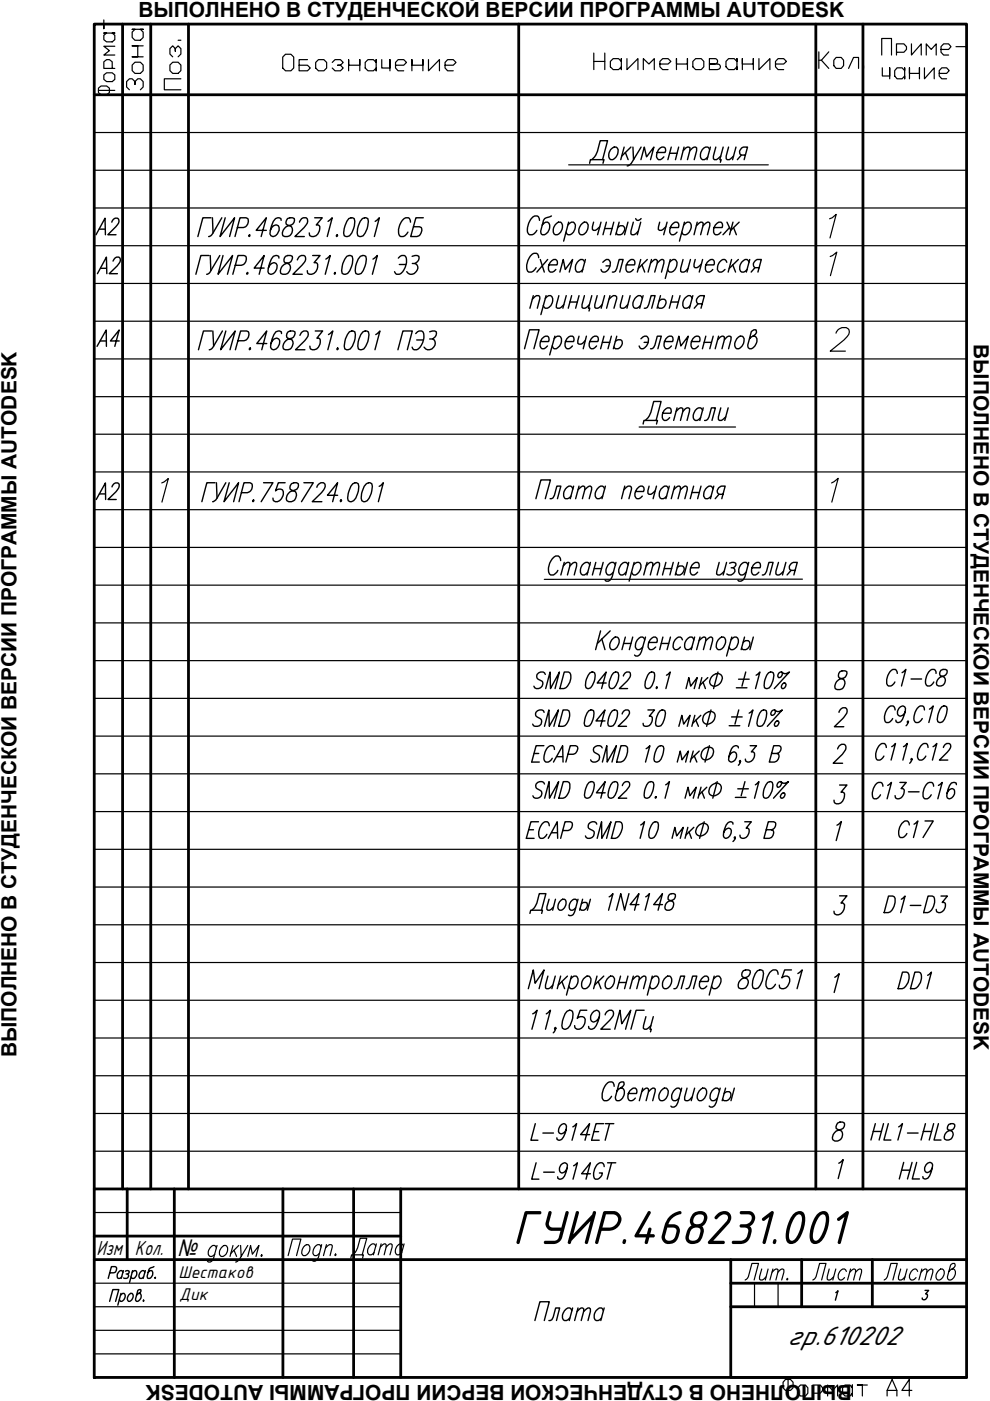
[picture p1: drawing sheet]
<svg xmlns="http://www.w3.org/2000/svg" width="210mm" height="297mm" viewBox="0 0 210 297" stroke-linecap="round" stroke-linejoin="round" font-family="sans-serif">
<!-- layer: 0 -->
<g fill="none" stroke="#000" stroke-width=".59">
<path d="M20 5.1h184.9v286.9h-184.9zM26 5.1v247M32 5.1v247M40 5.1v247M110 5.1v247M173 5.1v247M183 5.1v247M20 20.1h184.9M20 252.1h184.9M27 252.1v15M37 252.1v39.9M60 252.1v39.9"/>
<path d="M75 252.1v39.9M85 252.1v39.9M20 267.1h184.9M20 262.1h65M154.9 267.1v24.9h50M154.9 272.1h50M154.9 277.1h50M170 267.1v10M185 267.1v10"/>
</g>
<g fill="none" stroke="#000" stroke-width=".25">
<path d="M20 5.1v15M40 5.1h70M173 5.1h10M20 28.1h184.9M20 36.1h184.9M120.6 35h42.3M20 44.1h184.9M20 52.1h184.9M175.9 46.4l.5-.2 .9-.7-1.3 4.9M176 54.4l1.4-.9-1.3 4.9M20 60.1h184.9M20 68.1h184.9"/>
<path d="M20 76.1h184.9M177.2 70.6a1.67 1.67 0 0 1 2.8-.7 1.95 1.95 0 0 1-1.1 2.2l-2.9 2.4h3.2M20 84.1h184.9M20 92.1h184.9M135.5 90.5h20.5M20 100.1h184.9M20 108.1h184.9M20 116.1h184.9M34.3 102.4l1.4-.9-1.4 5M176.3 102.4l1.4-1-1.3 5.1M20 124.1h184.9M20 132.1h184.9"/>
<path d="M170.1 122.8h-54.7M20 140.1h184.9M20 148.1h184.9M20 156.1h184.9M20 164.1h184.9M20 172.1h184.9M20 180.1h184.9M20 188.1h184.9M20 196.1h184.9M20 204.1h184.9M20 212.1h184.9M20 220.1h184.9"/>
<path d="M20 228.1h184.9M20 236.1h184.9M20 257.1h65M20 244.1h184.9M20 262.1h65M20 267.1h65M20 277.1h65M20 272.1h65M160 272.1v5M165 272.1v5M20 282.1h65M20 287h65"/>
<path d="M20 292h184.9"/>
</g>
<g fill="none" stroke="#000" stroke-width=".3">
<path d="M125 34.6l.2-.7h2.9l-.3 .7M125.5 33.9a5.4 5.4 0 0 0 1.8-4.1h1.5l-1 4.1M129.5 31.7l.7-.5h.4a1.1 1.1 0 0 1 .3 1.5 1.48 1.48 0 0 1-1.4 1.2 1.39 1.39 0 0 1 0-2.2zM132.3 31.2l-.7 2.7M132.6 32.3l.6 1.6M133.8 31.2l-2 1.9M134.2 31.2l.1 2.7 1.6-2.7M134.3 33.9a1.64 1.64 0 0 1-1.3 1.3M135.9 33.9l.7-2.7 .5 2.1 1.5-2.1-.7 2.7M139.3 32.3h1.7a.71 .71 0 0 0 .1-.8 .71 .71 0 0 0-.8-.3 1.85 1.85 0 0 0-.9 2.4l.2 .3h.4l.8-.6M142 32.5h1.6M142.3 31.2l-.7 2.7"/>
<path d="M143.9 31.2l-.7 2.7M144.9 31.9l.9-.7 .5 .2-.5 2.5M145 31.2l-.6 2.7M146.3 31.9l.9-.7 .5 .2v.5l-.5 2M150.5 31.7l-.4-.5a1.6 1.6 0 0 0-1.4 1 1.6 1.6 0 0 0 .2 1.7h.5l.7-.6M150.6 31.2l-.7 2.7M151.8 31.2l-.5 1.9v.5l.2 .3h.4l.9-.8M153.3 31.2l-.7 2.7h.3l-.2 .5M154.5 31.2l-.5 1.9v.5l.2 .3h.4l.9-.8M156 31.2l-.7 2.7M157.2 32.9l-.9 1M158 32.9h-.8a.95 .95 0 0 1-.4-1 .95 .95 0 0 1 .8-.7h.9l-.7 2.7"/>
<path d="M44.7 46.2h-1.7l-1 4M45 46.2l.2 3.2M47 46.2l-1.8 3.2a1.14 1.14 0 0 1-1 .8M47.8 46.2l-1.1 4 3-4-1 4M50.3 48.2h1.3a1.37 1.37 0 0 0 .9-1.9l-.3-.1h-1.3l-1.1 4M52.7 50l.2-.2 .1 .2-.2 .2zM56.5 48.8h-2.2l2.2-2.6-1.1 4M59.6 46.7v-.4l-.4-.1-.8 .1a5.6 5.6 0 0 0-1.2 3.3l.2 .4 .4 .2a1.6 1.6 0 0 0 1.2-2.3 .94 .94 0 0 0-1.4 .3l-.3 .6M61 46.3a.88 .88 0 0 0-.1 1.4 1.26 1.26 0 0 1 1.1 1.5 1.26 1.26 0 0 1-1.6 1l-.4-.2a1.78 1.78 0 0 1 1.8-2.3 1.12 1.12 0 0 0 .6-1.4l-.4-.1zM63.5 47.1v-.2a1.03 1.03 0 0 1 1.6-.6 1.16 1.16 0 0 1-.2 1.4l-2.4 2.5h2M66.7 46.2h1.6l-1.2 1.5h.4l.2 .2a1.57 1.57 0 0 1-.3 1.7 1.57 1.57 0 0 1-1.7 .4l-.1-.6M69.6 46.9l.8-.7-1 4"/>
<path d="M71.3 50l.2-.2 .1 .2-.2 .2zM74 46.3l.5-.1 .6 .1a4.1 4.1 0 0 1-1 3.7l-.4 .2-.7-.2a4.5 4.5 0 0 1 1-3.7zM76.8 46.3l.5-.1 .7 .1a4.5 4.5 0 0 1-1 3.7l-.5 .2-.6-.2a4.1 4.1 0 0 1 .9-3.7zM79.5 46.9l.9-.7-1 4M87 47.1l-.2-.8-.2-.1a1.9 1.9 0 0 0-1.8 1.5 2.1 2.1 0 0 0 .2 2.5 1.41 1.41 0 0 0 1.5-1M89.7 46.2h-1.5l-1.1 4h1.3a1.44 1.44 0 0 0 .9-2l-.4-.1h-1.2M114.2 54.6l-.2-.7a1.26 1.26 0 0 0-1.8 .7 2.42 2.42 0 0 0-.1 3.1 1.42 1.42 0 0 0 1.6-.9M114.4 46.7l-.2-.7a1.26 1.26 0 0 0-1.8 .7 3 3 0 0 0-.3 2.9 1.17 1.17 0 0 0 1.7-.8M114.6 55l.8 2.7M116.1 55l-2.3 2.7M116.4 56.2h1.7a.71 .71 0 0 0-.1-1 .71 .71 0 0 0-.9 0 1.66 1.66 0 0 0-.4 2.5h.4l.8-.6M116.9 45.8l-1.4 .5-.3 .4-.6 2.3 .2 .6 .2 .2a1.6 1.6 0 0 0 1.4-1 1.6 1.6 0 0 0-.3-1.7h-.4l-.7 .6"/>
<path d="M118.1 47.3l.3-.2h.5a1.63 1.63 0 0 1-1.2 2.7 1.61 1.61 0 0 1 .4-2.5zM118.7 57.7l.7-2.7 .4 2.1 1.6-2.1-.7 2.7M120.4 47.7l.8-.6h.4a1.13 1.13 0 0 1 .3 1.5 1.19 1.19 0 0 1-1.7 1l-.2-.4M120.6 47.1l-1.1 4M123.5 47.3l.4-.2h.4a1.13 1.13 0 0 1 .3 1.5 1.19 1.19 0 0 1-1.7 1 1.79 1.79 0 0 1 .6-2.3zM124 55.6l-.5-.6a1.63 1.63 0 0 0-1.1 2.7h.5l.7-.6M124.1 55l-.7 2.7M125.9 47.1l-.3 1v.5l.2 .2h.4l1-.7M127.4 47.1l-.7 2.7M127.8 55.6l.8-.6h.4a1.13 1.13 0 0 1 .3 1.5 1.19 1.19 0 0 1-1.7 1l-.2-.4M128.2 48.5h1.6M128.5 56.4h.8"/>
<path d="M128.6 47.1l-.8 2.7M129.8 57.7l.7-.2 .8-2.5h.8l-.7 2.7M130.1 47.1l-.7 2.7M131 48.2a.83 .83 0 0 1 1.4 0 1.18 1.18 0 0 1-.4 1.2 1.18 1.18 0 0 1-1.2 .2l-.1-.2M131.3 47.1l-.7 2.7M132.8 56.2h1.7a.71 .71 0 0 0 0-1 .71 .71 0 0 0-1 0 1.66 1.66 0 0 0-.4 2.5h.5l.7-.6M133.1 47.1l-.7 2.7M134.3 47.1l-.5 1.9v.6l.2 .2h.4l.9-.8M134.8 46.3l.1 .3a.67 .67 0 0 0 1-.3M135.8 55l-.7 2.7M135.8 47.1l-.7 2.7M136.1 56.2l.6 1.5"/>
<path d="M137.2 55l-1.9 1.9M137.9 55.8l.9-.8h.3l.3 .2v.6l-.6 1.9M138.1 55l-.7 2.7M139.4 55.8l.9-.8h.2l.3 .2v.6l-.5 1.9M139.9 47.1l-.3 1.5 .2 .2h.5l.9-.7M141.4 47.1l-.7 2.7M141.9 55.6l.8-.6h.4a1.13 1.13 0 0 1 .3 1.5 1.19 1.19 0 0 1-1.7 1l-.1-.4M142.1 48.2h1.7a.71 .71 0 0 0 0-.9 .71 .71 0 0 0-1 0 1.85 1.85 0 0 0-.6 2.3l.2 .2h.4l.8-.6M142.1 55l-1 4M144.8 55l-.5 1.9v.6l.2 .2h.5l.9-.8M145 47.7l.7-.6h.4a1.64 1.64 0 0 1-.7 2.7h-.4l-.4-.6M145.1 47.1l-1 4"/>
<path d="M146.4 55l-.7 2.7M147.4 55l-.2 1v.5l.2 .3h.4l.9-.8M147.7 47.9l.8-.8h.3l.3 .2-.6 2.5M147.8 47.1l-.6 2.7M149 55l-.7 2.7M149.1 47.9l.9-.8h.3l.2 .2v.6l-.5 1.9M149.6 56.2h1.8a.73 .73 0 0 0 0-.8 .73 .73 0 0 0-.7-.4 1.85 1.85 0 0 0-1 2.5l.7 .2 .7-.6M151.4 48.2h1.7a.89 .89 0 0 0-.2-1.1 1.6 1.6 0 0 0-1.5 1 1.6 1.6 0 0 0 .3 1.7h.4l.8-.6M154.1 55.6l-.4-.6a1.71 1.71 0 0 0-1.4 2.5l.2 .2h.5l.7-.6M154.1 47.1l.8 1.7 1.8-1.7M154.7 48.2l-1.4 1.6M155.1 55l-.7 2.7"/>
<path d="M155.4 56.2l.6 1.5M155.4 47.1l-.7 2.7M155.5 48.2l.6 1.6M156.5 55l-1.9 1.9M158.8 55.6l-.4-.6a1.6 1.6 0 0 0-1.4 1 1.6 1.6 0 0 0 .3 1.7h.4l.7-.6M159 55l-.8 2.7M160.1 56.8l-.8 .9M161 56.8h-.9a1 1 0 0 1-.3-1.1 1 1 0 0 1 .7-.7h.9l-.7 2.7M44.9 70.2h-1.8l-1 4M45.1 70.2l.2 3.2M47.2 70.2l-1.9 3.2a1.14 1.14 0 0 1-.9 .8M47.9 70.2l-1.1 4 3.1-4-1.1 4"/>
<path d="M50.5 72.2h1.2a1.37 1.37 0 0 0 1-1.9l-.4-.1h-1.3l-1.1 4M52.8 74l.2-.2 .1 .2-.2 .2zM56.6 72.8h-2.2l2.2-2.6-1.1 4M59.7 70.7l-.1-.4-.3-.1-.8 .1a6 6 0 0 0-1.1 3.3l.2 .4 .3 .2a1.55 1.55 0 0 0 1.2-2.3l-.4-.2a1.35 1.35 0 0 0-1.3 1.1M61.1 70.3a.93 .93 0 0 0-.1 1.4 1.26 1.26 0 0 1 1.1 1.5 1.26 1.26 0 0 1-1.6 1l-.4-.2a1.78 1.78 0 0 1 1.8-2.3 1.26 1.26 0 0 0 .6-1.4l-.4-.1zM63.6 71.1l.1-.2a.91 .91 0 0 1 .7-.7 .91 .91 0 0 1 .9 .4 1.7 1.7 0 0 1-.7 1.6l-1.9 2h1.9M66.8 70.2h1.6l-1.2 1.5h.4a1.51 1.51 0 0 1 0 1.8 1.51 1.51 0 0 1-1.8 .5l-.1-.6M69.6 70.9l1-.7-1.1 4M71.6 73.8l.1 .2-.2 .2-.1-.2zM74.1 70.3l.5-.1 .6 .1a4.1 4.1 0 0 1-.9 3.7l-.5 .2-.7-.2a4.5 4.5 0 0 1 1-3.7zM77 70.3l.4-.1 .7 .1a4.5 4.5 0 0 1-1 3.7l-.5 .2-.6-.2a4.1 4.1 0 0 1 1-3.7zM79.7 70.9l.9-.7-1.1 4"/>
<path d="M84.4 74.2l1-4h2l-1 4M88.1 70.7a1.04 1.04 0 0 1 1.6-.4 3.2 3.2 0 0 1-1.4 3.9h-.5l-.4-.6M88.3 72.1h1.5M91.1 70.3l.6-.1 .8 .1a1.29 1.29 0 0 1-.8 1.6 1.18 1.18 0 0 1 .6 1.1 1.18 1.18 0 0 1-.7 1 1.15 1.15 0 0 1-1.7-.4M91.1 71.9h.6M111.2 73.9l1.1-4h2l-1.1 4M112.9 63.4l.8-.7h.5l.2 .2 .1 .4-.6 2M113.1 62.7l-.7 2.6M114.6 72.4h1.7a.73 .73 0 0 0 .1-.8 .73 .73 0 0 0-.7-.3 1.68 1.68 0 0 0-.8 2.6h.5l.7-.6M115.6 63.3l.7-.6h.5a1.6 1.6 0 0 1 .2 1.7 1.6 1.6 0 0 1-1.4 .9l-.4-.5M115.8 62.7l-1.1 4M117.5 71.8l.7-.5h.4a1.6 1.6 0 0 1 .3 1.7 1.6 1.6 0 0 1-1.4 .9l-.4-.6"/>
<path d="M117.6 71.3l-1.1 4M118.5 62.7l-.6 2.5 .7 .1 .9-.7M119.9 72.4h1.7a.89 .89 0 0 0-.2-1.1 1.6 1.6 0 0 0-1.4 .9 1.6 1.6 0 0 0 .2 1.7h.4l.8-.6M120.1 62.7l-.8 2.6M120.8 64h1.6M121.2 62.7l-.7 2.6M122.8 71.3l-.3 1.5 .7 .2 .9-.8M122.8 62.7l-.8 2.6M123.9 62.7l-.5 1.9v.6l.2 .1h.4l1-.7M124.3 71.3l-.6 2.6M125.1 72.4h1.6a.71 .71 0 0 0 .1-.8 .71 .71 0 0 0-.7-.3 1.92 1.92 0 0 0-1 2.4l.2 .2h.5l.7-.6M125.5 62.7l-.7 2.6h.3l-.2 .6"/>
<path d="M126.6 62.7l-.5 1.9v.6l.2 .1h.4l1-.7M127.7 72.6h1.6M128.1 71.3l-.8 2.6M128.2 62.7l-.7 2.6M129.1 63.4l.9-.7h.5l.2 .2 .1 .4-.6 2M129.3 62.7l-.7 2.6M129.6 71.3l-.7 2.6M130.5 72.4a.78 .78 0 0 1 1.1-.4 .78 .78 0 0 1 .2 1.2 1.05 1.05 0 0 1-1.5 .5l-.1-.1M130.8 71.3l-.8 2.6M132 62.7l-.5 1.9v.6l.7 .1 .9-.7M133.6 62.7l-.7 2.6M135.9 71.8l.8-.5h.4a1.1 1.1 0 0 1 .3 1.5 1.48 1.48 0 0 1-1.5 1.1l-.4-.6"/>
<path d="M136.2 63.3l-.4-.6a1.78 1.78 0 0 0-1.4 2.5l.6 .1 .8-.5M136.4 62.7l-.8 2.6M136.6 72.6h.8M136.6 65.3l.6-.1 .8-2.5h.9l-.7 2.6M137.9 73.9l.7-.2 .3-.5 .5-1.9h.8l-.7 2.6M139.7 63.8a.78 .78 0 0 1 1.1-.4 .78 .78 0 0 1 .3 1.2 .91 .91 0 0 1-.7 .7 .91 .91 0 0 1-1-.3M140 62.7l-.7 2.6M140.9 72.4h1.7a.89 .89 0 0 0-.2-1.1 1.6 1.6 0 0 0-1.5 .9 1.6 1.6 0 0 0 .3 1.7h.4l.8-.6M142.3 64h1.5M142.6 62.7l-.7 2.6M143.2 73.9l.7-2.6 .5 2 1.5-2-.7 2.6M144.2 62.7l-.7 2.6"/>
<path d="M146.6 72.4h1.7a.74 .74 0 0 0 .1-.8 .74 .74 0 0 0-.8-.3 1.74 1.74 0 0 0-.7 2.6h.5l.7-.6M146.8 63.3l-.5-.6a1.6 1.6 0 0 0-1.4 1 1.6 1.6 0 0 0 .3 1.6h.4l.7-.5M146.9 62.7l-.7 2.6M148 64.4l-.8 .9M148.9 64.4h-.9a1 1 0 0 1-.3-1 1 1 0 0 1 .8-.7h.9l-.8 2.6M149.3 72.6h1.5M149.6 71.3l-.7 2.6M151.2 71.3l-.7 2.6M152.1 72l1-.7 .5 .1v.6l-.5 1.9M152.4 71.3l-.8 2.6M153.6 72l.9-.7 .5 .1-.5 2.5M156.6 71.4l.8-.1a1.1 1.1 0 0 1 .2 1.5 1.48 1.48 0 0 1-1.4 1.1 1.63 1.63 0 0 1 .4-2.5z"/>
<path d="M159.6 71.3h.5a1.64 1.64 0 0 1-.8 2.6h-.4l-.2-.2-.2-.5 .8-2.9 .6-.4h.4l.1 .2a1.27 1.27 0 0 1-1.1 1.3l-.4 .4M118.9 118.9l-.2-.6-.3-.4a1.52 1.52 0 0 0-1.6 1 2.35 2.35 0 0 0 0 3 1.51 1.51 0 0 0 1.5-1M119.6 119.2l-.7 2.7M125.1 119.8l-.5-.6a1.6 1.6 0 0 0-1.4 1 1.6 1.6 0 0 0 .3 1.7h.4l.7-.6M125.2 119.2l-.7 2.7M126.3 119.2l-.7 2.7M127.9 119.2l-.7 2.7M130.5 119.8a.71 .71 0 0 0-1.2-.4 1.63 1.63 0 0 0-.4 2.5h.4l.7-.6M130.6 119.2l-.8 3.1a1.14 1.14 0 0 1-1.3 .9l-.2-.2M133.2 119.8l-.4-.6a1.76 1.76 0 0 0-1.4 2.5l.2 .2h.4l.8-.6M133.3 119.2l-.7 2.7M134.3 119.8l.7-.6h.5a1.64 1.64 0 0 1-.8 2.7h-.4l-.4-.6"/>
<path d="M134.5 119.2l-1.1 4M137.2 119.2l-.7 2.7M141.2 119.2l-.7 2.7M142.7 119.2l-.7 2.7M143.9 119.2l-.7 2.7M145.8 119.2l-.8 2.7M152.5 119.2l-.6 2.5 .3 .2h.4l.9-.8M154.1 119.2l-.8 2.7M154.7 119.4l.5-.2 .8 .2a.8 .8 0 0 1-1 1M158.6 119.8l-.4-.6a1.6 1.6 0 0 0-1.4 1 1.6 1.6 0 0 0 .3 1.7h.4l.7-.6M158.7 119.2l-.8 3.1a1.14 1.14 0 0 1-1.2 .9l-.2-.2M165.1 119.2l-.6 1.9v.6l.3 .2h.4l.9-.8"/>
<path d="M166.6 119.2l-.7 2.7M119.4 120l.9-.8 .6 .2-.6 2.5M120.8 120l1-.8 .5 .2v.6l-.5 1.9M126 120.6h1.6M127.3 133.8l-1 3.9M127.6 135.5l.7 2.2M129.4 133.8l-2.7 2.6M130.1 135.3l.3-.2h.5a1.64 1.64 0 0 1-.8 2.6h-.4a1.58 1.58 0 0 1 .4-2.4zM132.2 136.4h1.6M132.6 135.1l-.7 2.6M134.2 135.1l-.8 2.6M136.7 135.7l-.4-.6a1.71 1.71 0 0 0-1.4 2.5l.2 .1h.5l.7-.5"/>
<path d="M136.9 135.1l-.9 3a1.15 1.15 0 0 1-1.2 1l-.3-.2M137 120l.9-.8 .5 .2-.5 2.5M137.5 136.2h1.8a.71 .71 0 0 0-.1-1 .71 .71 0 0 0-1 .1 1.85 1.85 0 0 0-.6 2.3l.2 .1h.5l.7-.5M138.4 120l.9-.8 .5 .2v.6l-.5 1.9M140.2 136.4h1.6M140.5 135.1l-.6 2.6M140.8 120.6h1.6M142.2 135.1l-.8 2.6M143.6 120.4a.83 .83 0 0 1 1.4 0 1.29 1.29 0 0 1-1.4 1.5l-.3-.4M144.7 135.7l-.4-.6a1.71 1.71 0 0 0-1.4 2.5l.2 .1h.5l.7-.5M146.4 120.4h1.8a.89 .89 0 0 0-.3-1.2 1.6 1.6 0 0 0-1.4 1 1.6 1.6 0 0 0 .3 1.7h.4l.7-.6M147.1 135.7l-.4-.6a1.6 1.6 0 0 0-1.4 .9 1.6 1.6 0 0 0 .3 1.7h.4l.7-.5"/>
<path d="M147.3 135.1l-.7 2.6M148.2 135.8l.9-.7h.3l.2 .2v.5l-.5 1.9M148.4 135.1l-.7 2.6M149.6 135.8l1-.7 .5 .2v.5l-.5 1.9M152.3 135.7l.7-.6h.4a1.64 1.64 0 0 1-.7 2.6h-.4a1.1 1.1 0 0 1-.3-1.5zM155 135.7l.7-.6h.4a1.64 1.64 0 0 1-.7 2.6h-.4l-.4-.5M155.2 135.1l-1.1 4M155.4 120.4l.4 .4a1.06 1.06 0 0 1-.6 1 1.06 1.06 0 0 1-1.1-.1M157.6 136.2a.76 .76 0 0 1 .8-.4 .76 .76 0 0 1 .6 .8 1.12 1.12 0 0 1-1.7 1l-.1-.2M157.9 135.1l-.8 2.6M159.4 120.4h1.8a.73 .73 0 0 0 0-.8 .73 .73 0 0 0-.7-.4 1.68 1.68 0 0 0-.7 2.7h.4l.7-.6M159.7 135.1l-.7 2.6"/>
<path d="M161.6 121.9l.6-.2 .3-.6 .5-1.9h.9l-.7 2.7M167.7 120.9l-.8 1M168.6 120.9h-.9a.94 .94 0 0 1-.3-1 .94 .94 0 0 1 .8-.7h.8l-.7 2.7M113.2 159.8h1M115.3 158.1h-1.6l-1 3.5h1.6M115.4 151a.9 .9 0 0 0-1.4-.4 .9 .9 0 0 0-.1 1.4l.8 .5a1.02 1.02 0 0 1-.4 1.4 1.02 1.02 0 0 1-1.4-.4M115.4 154l1-3.5 .1 3.5 1.9-3.5-1 3.5M115.6 143a.93 .93 0 0 0-1.3-.4 .93 .93 0 0 0-.2 1.4l.7 .3a.98 .98 0 0 1-.2 1.5 .98 .98 0 0 1-1.4-.3M115.7 146l.9-3.5 .1 3.5 1.9-3.5-.9 3.5M117.6 158.9l-.2-.6a1.01 1.01 0 0 0-1.6 .6 1.96 1.96 0 0 0-.1 2.7 1.3 1.3 0 0 0 1.4-.8M119.4 150.5h.9a1.11 1.11 0 0 1 .5 1.3 2 2 0 0 1-2.4 2.2zM119.6 142.5h.9a1.13 1.13 0 0 1 .5 1.3 2.11 2.11 0 0 1-2.3 2.2z"/>
<path d="M120.4 159.9h1.1a1.26 1.26 0 0 0 .9-1.6l-.4-.2h-1.1l-.9 3.5M124.8 150.7l.5-.2 .6 .2a4 4 0 0 1-.9 3.2l-.4 .1-.6-.1a3.9 3.9 0 0 1 .8-3.2zM125.1 142.6l.4-.1 .6 .1a3.5 3.5 0 0 1-.9 3.2l-.4 .2-.6-.2a3.5 3.5 0 0 1 .9-3.2zM127.7 158.6a.97 .97 0 0 0-1.3-.4 .97 .97 0 0 0-.5 1.2l.9 .5a1 1 0 0 1-.1 1.5 1 1 0 0 1-1.5-.3M128.3 152.9h-1.9l1.9-2.4-1 3.5M128.5 144.8h-1.9l1.9-2.3-.9 3.5M129.8 150.7l.5-.2 .6 .2a4 4 0 0 1-.9 3.2l-.4 .1-.6-.1a3.9 3.9 0 0 1 .8-3.2zM130.1 142.6l.4-.1 .6 .1a3.5 3.5 0 0 1-.9 3.2l-.4 .2-.6-.2a3.5 3.5 0 0 1 .9-3.2zM131.7 158.1h.8a.95 .95 0 0 1 .6 1.3 2 2 0 0 1-2.4 2.2zM131.9 151.4l.1-.2a.82 .82 0 0 1 .6-.7 .82 .82 0 0 1 .8 .4 1.77 1.77 0 0 1-.6 1.4l-1.7 1.7h1.7M132.2 143.3v-.1a.93 .93 0 0 1 1.4-.6 1.42 1.42 0 0 1-.6 1.7l-1.7 1.7h1.8M137 158.7l.8-.6-.9 3.5"/>
<path d="M137.4 150.5h1.4l-1.1 1.3 .5 .2a1.38 1.38 0 0 1-.2 1.5 1.38 1.38 0 0 1-1.5 .4l-.1-.5M137.7 142.6l.4-.1 .6 .1a3.9 3.9 0 0 1-.8 3.2l-.4 .2-.6-.2a3.5 3.5 0 0 1 .8-3.2zM139.1 145.8l.2-.1 .1 .1-.2 .2zM139.6 158.3l.4-.2 .6 .2a3.8 3.8 0 0 1-.8 3.1l-.4 .2-.6-.2a3.8 3.8 0 0 1 .8-3.1zM140 150.7l.4-.2 .6 .2a4 4 0 0 1-.9 3.2l-.4 .1-.6-.1a3.9 3.9 0 0 1 .9-3.2zM141.3 143.2l.8-.7-.9 3.5M143.9 154l.7-2.3 .3 1.8 1.4-1.8-.6 2.3M145.5 146l.5-2.3 .4 1.8 1.4-1.8-.6 2.3M147 159.2l-.7 2.4M147.3 151.7l-.6 2.3M147.5 152.7l.6 1.3M148.3 159.2l-1.8 1.7"/>
<path d="M148.6 151.7l-1.7 1.7M148.8 143.7l-.6 2.3M149 159.1a1.47 1.47 0 0 1 2.1-.4 1.65 1.65 0 0 1-.3 1.8 1.65 1.65 0 0 1-1.8 .4l-.2-.1a1.38 1.38 0 0 1 .2-1.7zM149.1 144.6l.5 1.4M149.4 151.5a1.31 1.31 0 0 1 2.2 0 1.64 1.64 0 0 1-2.2 1.9l-.2-.2a1.38 1.38 0 0 1 .2-1.7zM150.1 143.7l-1.7 1.6M150.4 158.1l-.9 3.5M150.7 150.5l-.9 3.5M150.9 143.5a1.26 1.26 0 0 1 2.2 0 1.67 1.67 0 0 1-2.2 1.8l-.2-.2a1.27 1.27 0 0 1 .2-1.6zM152.2 142.5l-.9 3.5M154.6 153.9h2.2M155.1 152h2.3"/>
<path d="M156.1 145.8h2.3M156.5 158.6v-.3l-.3-.2-.7 .2a4.9 4.9 0 0 0-1 2.8l.1 .3a1.16 1.16 0 0 0 1.3-.2 1.16 1.16 0 0 0 .3-1.3l-.5-.5a1.24 1.24 0 0 0-1.1 1M156.6 144h2.2M156.6 150.5l-.8 3M158.1 142.5l-.8 3M158.8 151.2l.8-.7-.9 3.5M159 158.1h1.4l-1.1 1.3 .6 .2a1.36 1.36 0 0 1-.3 1.5 1.36 1.36 0 0 1-1.4 .3l-.2-.5M160.3 143.2l.8-.7-.9 3.5M161.5 150.7l.4-.2 .6 .2a4 4 0 0 1-.9 3.2l-.4 .1-.6-.1a3.9 3.9 0 0 1 .9-3.2zM162.9 142.6l.5-.1 .6 .1a3.9 3.9 0 0 1-.9 3.2l-.4 .2-.6-.2a3.9 3.9 0 0 1 .8-3.2zM163.6 159.8h1.1l.4 .1a1.22 1.22 0 0 1-.9 1.7h-1.1l.9-3.5h1.2a.89 .89 0 0 1 .4 1 .89 .89 0 0 1-.9 .7M164.3 150.5a.73 .73 0 0 1 0 .8 .73 .73 0 0 1-.7 .4 .74 .74 0 0 1 0-.8 .74 .74 0 0 1 .7-.4 1.06 1.06 0 0 0 1.6 0l-3.2 3.5"/>
<path d="M164.5 153l.5-.1a.76 .76 0 0 1-.7 1.1l-.1-.3zM165.7 142.5a.76 .76 0 0 1 .1 .8 .76 .76 0 0 1-.7 .4 .76 .76 0 0 1-.1-.8 .76 .76 0 0 1 .7-.4 1.1 1.1 0 0 0 1.7 0l-3.2 3.5M165.9 145l.6-.2a.76 .76 0 0 1 0 .8 .76 .76 0 0 1-.7 .4l-.1-.3zM177.6 158.8a1.09 1.09 0 0 1 1.6-.8 1.11 1.11 0 0 1-.2 1.3l-2.3 2.5h1.9M177.9 151v-.2a1.05 1.05 0 0 1 1.6-.5 1.11 1.11 0 0 1-.2 1.3l-2.4 2.5h2M178.1 142.4a.93 .93 0 0 0-.1 1.3 1.26 1.26 0 0 1 1.1 1.6 1.26 1.26 0 0 1-1.6 .9l-.4-.2a1.78 1.78 0 0 1 1.8-2.3 1.26 1.26 0 0 0 .6-1.3l-.3-.2zM187.9 158.5l-.2-.7a1 1 0 0 0-1.6 .7 2.14 2.14 0 0 0 0 2.6 1.27 1.27 0 0 0 1.3-.8M189.1 158.3l.8-.7-1 3.5M189.8 150.5l-.1-.3-.3-.5a1.68 1.68 0 0 0-1.7 1.3 1.97 1.97 0 0 0 .2 2.2 1.27 1.27 0 0 0 1.4-.9M191.6 158.3l.8-.7-1 3.5M191.9 150.9a1.05 1.05 0 0 1-1.4 .8 1.35 1.35 0 0 1 1-2l.3 .1a2.99 2.99 0 0 1-.5 2.7l-.3 .5-.5 .2-.5-.2-.1-.3M192.6 153l-.2 .2v-.2l.1-.1 .1 .1-.5 .9"/>
<path d="M196 150.5l-.1-.5-.3-.3a1.68 1.68 0 0 0-1.6 1.3 1.78 1.78 0 0 0 .2 2.2 1.27 1.27 0 0 0 1.3-.9M196.8 158.5l-.1-.5-.3-.4a1.68 1.68 0 0 0-1.6 1.4 1.78 1.78 0 0 0 .1 2.1 1.27 1.27 0 0 0 1.4-.8M197.1 150.4l.8-.7-1 3.5M197.8 158.3l.8-.7-.9 3.5M199.7 149.8l.4-.1 .6 .1a3.9 3.9 0 0 1-.8 3.2l-.5 .2-.6-.2a3.9 3.9 0 0 1 .9-3.2zM200 158.5l.1-.2a.82 .82 0 0 1 .6-.7 .82 .82 0 0 1 .8 .4 1.67 1.67 0 0 1-.6 1.5l-1.7 1.6h1.8M112.1 175.9h1M114.2 174.2h-1.6l-1 3.5h1.6M115.4 166.2a.93 .93 0 0 0-1.3-.4 .93 .93 0 0 0-.2 1.4l.7 .4a.99 .99 0 0 1-.1 1.5 .99 .99 0 0 1-1.5-.4M115.5 169.2l.9-3.5 .1 3.5 1.9-3.5-.9 3.5M116.2 177.7l2-3.5v3.5M116.5 175.1l-.3-.7a1 1 0 0 0-1.5 .7 2.14 2.14 0 0 0-.1 2.6 1.27 1.27 0 0 0 1.4-.8"/>
<path d="M116.9 176.6h1.3M117.3 161.6l2-3.5 .1 3.5M118.1 160.4h1.2M119.3 176.1h1.1a1.23 1.23 0 0 0 .8-1.7l-.3-.2h-1.1l-.9 3.5M119.4 165.7h.9a1.02 1.02 0 0 1 .5 1.4 2.05 2.05 0 0 1-2.3 2.1zM124.9 165.9l.4-.2 .6 .2a3.9 3.9 0 0 1-.8 3.2l-.5 .1-.6-.1a4 4 0 0 1 .9-3.2zM126.5 174.7a.93 .93 0 0 0-1.3-.3 .93 .93 0 0 0-.2 1.4l.7 .3a.98 .98 0 0 1-.1 1.5 .98 .98 0 0 1-1.5-.4M126.6 177.7l1-3.5v3.5l1.9-3.5-.9 3.5M127.7 161.6l1-3.5v3.5l2-3.5-.9 3.5M128.3 168.1h-1.9l1.9-2.4-.9 3.5M129.9 165.9l.4-.2 .6 .2a3.9 3.9 0 0 1-.9 3.2l-.4 .1-.6-.1a4 4 0 0 1 .9-3.2zM130.6 174.2h.8a1.09 1.09 0 0 1 .6 1.4 2.8 2.8 0 0 1-1.5 2.1h-.9z"/>
<path d="M132 166.6v-.2a.82 .82 0 0 1 .6-.7 .82 .82 0 0 1 .9 .4 1.52 1.52 0 0 1-.7 1.5l-1.7 1.6h1.8M135.8 174.9l.9-.7-1 3.5M137.5 165.9l.4-.2 .6 .2a3.9 3.9 0 0 1-.8 3.2l-.5 .1-.5-.1a4 4 0 0 1 .8-3.2zM138.5 174.4l.4-.2 .6 .2a3.5 3.5 0 0 1-.9 3.2l-.4 .1-.5-.1a3.6 3.6 0 0 1 .8-3.2zM138.9 169.1l.2-.2v.2l-.1 .1zM141.1 166.4l.8-.7-.9 3.5M142.5 177.7l.6-2.3 .4 1.8 1.4-1.8-.7 2.3M143.6 161.6l.6-2.4 .4 1.9 1.4-1.9-.6 2.4M145.2 169.2l.7-2.3 .4 1.8 1.3-1.8-.6 2.3M145.8 175.4l-.6 2.3M146.1 176.4l.5 1.3M147.1 175.4l-1.7 1.7"/>
<path d="M147.2 160.3l.5 1.3M147.9 175.2a1.27 1.27 0 0 1 2.3 0 1.67 1.67 0 0 1-2.3 1.9l-.2-.2a1.27 1.27 0 0 1 .2-1.7zM148.6 166.9l-.6 2.3M148.8 167.9l.6 1.3M149.3 174.2l-1 3.5M149.9 166.9l-1.7 1.7M150.7 166.7a1.27 1.27 0 0 1 2.2 0 1.6 1.6 0 0 1-.7 1.7 1.6 1.6 0 0 1-1.7 0 1.43 1.43 0 0 1 .2-1.7zM152.1 165.7l-1 3.5M155.4 174.7v-.3l-.6-.2a2.58 2.58 0 0 0-1.4 2.4v.6l.4 .5a1.4 1.4 0 0 0 1.1-1.9l-.3-.2a1.26 1.26 0 0 0-1.2 1M155.9 177.6l-.2 .1v-.1l.1-.2a.86 .86 0 0 1-.4 1M155.9 169.1h2.3M156.4 167.2h2.3"/>
<path d="M157 161.4l-.2 .2v-.2l.1-.2a.9 .9 0 0 1-.4 1M157.9 174.2h1.4l-1.1 1.4 .5 .2a1.36 1.36 0 0 1-.2 1.4 1.36 1.36 0 0 1-1.5 .4l-.1-.5M157.9 165.7l-.8 3M160.1 166.4l.8-.7-.9 3.5M162.5 175.9h1.1l.3 .2a1.2 1.2 0 0 1-.8 1.6h-1.1l.9-3.5h1.1a.87 .87 0 0 1 0 1.6l-.4 .1M162.8 165.9l.4-.2 .5 .2a3.5 3.5 0 0 1-.8 3.2l-.4 .1-.6-.1a3.6 3.6 0 0 1 .9-3.2zM165.6 165.7a.8 .8 0 0 1-.8 1.2 .75 .75 0 0 1 .2-1 .75 .75 0 0 1 1.1 .2h.4l.7-.4-3.2 3.5M165.8 168.3l.5-.2a.74 .74 0 0 1 0 .8 .74 .74 0 0 1-.7 .3l-.2-.3zM177.5 174.9l.9-.7-1.1 4M178 166.4h1.6l-1.3 1.6 .7 .1a1.59 1.59 0 0 1-.3 1.7 1.59 1.59 0 0 1-1.7 .5l-.2-.6M193.4 161l-.2 .1-.1-.1 .2-.2 .1 .2-.5 .8M112.4 193.7l.1-.7h2.5l-.1 .7"/>
<path d="M112.8 193a5 5 0 0 0 1.5-3.5h1.4l-.9 3.5M116.4 190.7l-.4 1.6v.5l.5 .2 .8-.7M117.8 190.7l-.6 2.3M118.7 191.2l.6-.5h.4a1.43 1.43 0 0 1-1 2.3 .97 .97 0 0 1-.3-1.4zM122.4 191.2l-.4-.5a1.42 1.42 0 0 0-1.2 .8 1.42 1.42 0 0 0 .2 1.5h.4l.6-.5M122.6 190.7l-1 3.1a.76 .76 0 0 1-1.1 .2M123.3 191.6l.4-.3h.5a.95 .95 0 0 1 .1 1.3 .95 .95 0 0 1-1.2 .2l-.1-.2M123.5 190.7l-.6 2.3M125.2 190.7l-.7 2.3M129.2 190.1l.8-.6-1 3.5M133.3 189.5l-.9 3.5-.8-3.5-.9 3.5M135.5 191.8h-1.9l1.9-2.3-1 3.5"/>
<path d="M136.9 190.1l.8-.6-.9 3.5M140.5 191.8h-1.9l1.9-2.3-1 3.5M141.9 189.6a.82 .82 0 0 0 0 1.2 1.11 1.11 0 0 1 .9 1.4 1.11 1.11 0 0 1-1.4 .8l-.3-.2a1.34 1.34 0 0 1 1-1.8 1.08 1.08 0 0 0 1.1-1.4l-.4-.1zM178 189.9h1.6l-1.3 1.6h.4l.2 .2a1.71 1.71 0 0 1-1.6 2.3l-.3-.3-.2-.5M112 209.6l1.1-4 .4 2.9 1.9-2.9-1.1 4M112.9 215l1-.8-1.1 4M115.8 215l.9-.8-1 4M116.2 207l-.5 1.9v.6l.2 .1h.4l.9-.7M117.7 207l-.7 2.6M117.9 218l-.3 .2v-.2l.2-.2a1.19 1.19 0 0 1-.5 1.2M118.9 207l-.7 2.6M119.1 208.1l.6 1.5"/>
<path d="M120.2 214.4l.5-.2 .7 .2a4 4 0 0 1-1 3.6l-.5 .2-.6-.2a4.4 4.4 0 0 1 .9-3.6zM120.3 207l-1.9 1.9M121 207.5l.7-.5h.5a1.63 1.63 0 0 1-1.2 2.6l-.4-.5M121.2 207l-1.1 4M123.7 207.5l.8-.5h.4a1.13 1.13 0 0 1 .3 1.5 1.19 1.19 0 0 1-1.7 1 1.8 1.8 0 0 1 .2-2zM124.4 214.2h-1.4l-.6 1.7a1.01 1.01 0 0 1 1.7 .2 1.78 1.78 0 0 1-1.8 2.1l-.4-.4-.1-.3M126.6 207l-.7 2.6M126.8 208.1l.6 1.5M127.1 215.5a1.19 1.19 0 0 1-1.7 1 1.57 1.57 0 0 1 1.2-2.3l.4 .2a3.7 3.7 0 0 1-1 3.6l-.8 .2-.4-.2v-.4M128 207l-1.9 1.9M128.3 215.2a1.09 1.09 0 0 1 1.7-.8 1.11 1.11 0 0 1-.2 1.3l-2.4 2.5h2M128.7 207.5l.8-.5h.4a1.13 1.13 0 0 1 .3 1.5 1.19 1.19 0 0 1-1.7 1 1.7 1.7 0 0 1 .2-2z"/>
<path d="M130.3 218.2l1.1-4 .4 2.9 1.9-2.9-1.1 4M131.2 208.3h1.6M131.6 207l-.7 2.6M133.1 207l-.7 2.6M134.1 207.7l.9-.7h.3l.3 .2-.6 2.4M134.3 207l-.7 2.6M135.5 207.7l.9-.7h.3l.2 .2v.5l-.5 1.9M136.6 214.2h-1.7l-1.1 4M136.9 215.5l-.5 2.5 .3 .2h.4l.9-.7M138.1 207.5l.8-.5h.4a1.6 1.6 0 0 1 .3 1.7 1.6 1.6 0 0 1-1.5 .9l-.3-.5M138.3 207l-1.1 4M138.5 215.5l-.7 2.7h.3l-.2 .6"/>
<path d="M140.8 207.5l.8-.5h.4a1.63 1.63 0 0 1-1.1 2.6 1.32 1.32 0 0 1-.1-2.1zM142.9 209.6l.6-.1 .8-2.5h.9l-.8 2.6M145.5 209.6l.5-.1 .9-2.5h.8l-.7 2.6M148.4 208.1h1.7a.71 .71 0 0 0 .1-.8 .71 .71 0 0 0-.8-.3 1.88 1.88 0 0 0-.9 2.5l.2 .1h.4l.8-.5M151.3 207.5l.7-.5h.4a1.64 1.64 0 0 1-.7 2.6h-.4l-.4-.5M151.4 207l-1 4M157.6 205.8a.93 .93 0 0 0-.1 1.4 1.26 1.26 0 0 1 1.1 1.5 1.26 1.26 0 0 1-1.6 .9l-.4-.1a1.72 1.72 0 0 1 1.8-2.3 1.21 1.21 0 0 0 .6-1.4l-.3-.2zM160.6 205.8l.5-.2 .7 .2a4.5 4.5 0 0 1-1 3.7l-.5 .1-.7-.1a4.1 4.1 0 0 1 1-3.7zM165 206.6l-.2-.8a1.16 1.16 0 0 0-1.8 .8 3 3 0 0 0-.4 2.9 1.17 1.17 0 0 0 1.8-.8M167.8 205.6h-1.4l-.6 1.7a.95 .95 0 0 1 1.6 .2 1.72 1.72 0 0 1-1.7 2.1l-.3-.1-.2-.6M169.2 206.4l.9-.8-1.1 4M177 207.2l.9-.8-1 4"/>
<path d="M130.2 230.3l-.2-.7a1.26 1.26 0 0 0-1.8 .7 3 3 0 0 0-.3 2.9 1.17 1.17 0 0 0 1.8-.8M131.5 230.7h.5a1.6 1.6 0 0 1 .2 1.7 1.6 1.6 0 0 1-1.4 1l-.2-.2-.1-.6 .7-2.8 .5-.4h.5l.1 .2a1.34 1.34 0 0 1-1.1 1.3l-.4 .4M133.2 231.8h1.8a.89 .89 0 0 0-.3-1.1 1.6 1.6 0 0 0-1.4 1 1.6 1.6 0 0 0 .3 1.7h.4l.7-.6M136.1 231.5l.9-.8 .5 .2v.6l-.5 1.9M136.3 230.7l-.7 2.7M137.5 231.5l.9-.8h.3l.2 .2-.5 2.5M140.1 231.3l.7-.6h.5a1.13 1.13 0 0 1 .3 1.5 1.19 1.19 0 0 1-1.7 1 1.7 1.7 0 0 1 .2-1.9zM144.4 231.3a.71 .71 0 0 0-1.2-.4 1.58 1.58 0 0 0-.4 2.5h.5l.7-.6M144.5 230.7l-.8 3.1a1.16 1.16 0 0 1-1.2 .9l-.3-.2M145.7 230.7l-.5 1.9v.6l.6 .2 .9-.8M147.3 230.7l-.7 2.7M148.3 231.3l.7-.6h.4a1.64 1.64 0 0 1-.7 2.7h-.4a1.1 1.1 0 0 1-.3-1.6z"/>
<path d="M152.5 231.3l-.4-.6a1.71 1.71 0 0 0-1.4 2.5l.3 .2h.4l.7-.6M152.7 230.7l-.9 3.1a1.15 1.15 0 0 1-1.2 .9l-.2-.2M153.5 231.8a.8 .8 0 0 1 1.1-.3 .8 .8 0 0 1 .3 1.1 .95 .95 0 0 1-.7 .8 .95 .95 0 0 1-1-.4M153.8 230.7l-.7 2.7M155.7 230.7l-.7 2.7M177.6 238.1a.83 .83 0 0 0-.1 1.3 1.28 1.28 0 0 1 1.1 1.6 1.28 1.28 0 0 1-1.6 .9l-.3-.2a1.54 1.54 0 0 1 1.1-2.1 1.22 1.22 0 0 0 1.2-1.5l-.4-.2h-.5zM177.8 246.6l1-.7-1.1 4M23.2 275.9l.7-2.5h1.3l-.7 2.5M23.3 269.9h.8a.76 .76 0 0 0 .6-.6 .76 .76 0 0 0-.3-.8h-.8l-.7 2.5M25.6 274.6l.4-.4h.3a1.05 1.05 0 0 1-.7 1.7l-.3-.4M25.7 274.2l-.7 2.5M26.1 269.8l-.3-.4a.99 .99 0 0 0-.9 .6 .99 .99 0 0 0 .2 1h.5l.2-.3"/>
<path d="M26.2 269.4l-.5 1.6M26.6 269.5l.3-.1 .5 .1-.1 .5-.5 .1M27.1 270.1l.1 .1a.52 .52 0 0 1-.4 .8h-.6M27.3 274.6l.4-.4h.3a1.05 1.05 0 0 1-.7 1.7 .87 .87 0 0 1 0-1.3zM28 269.8l.5-.4h.2a.93 .93 0 0 1 .2 1.1 .93 .93 0 0 1-1 .5l-.1-.3M28.1 269.4l-.6 2.5M29.4 274.2h.3a1.02 1.02 0 0 1 .2 1.1 1.02 1.02 0 0 1-.9 .6l-.3-.5 .5-1.8 .3-.2 .4 .1a.78 .78 0 0 1-.7 .8l-.2 .3M30.4 275.7v.2zM30.7 269.8l-.3-.4a1.03 1.03 0 0 0-.7 1.6h.5l.2-.3M30.8 269.4l-.4 1.6M32.6 268.5l-.6 .3-.4 .3-.4 1.5 .1 .4a.93 .93 0 0 0 1-.5 .93 .93 0 0 0-.2-1.1h-.2l-.5 .4M32.8 271l.1-.2 .1 .2z"/>
<path d="M177.2 274.1l.5-.4-.6 2M196.1 273.6h.8l-.6 .7h.2a.72 .72 0 0 1-.1 1 .72 .72 0 0 1-.9 .1v-.2"/>
</g>
<!-- layer: Title -->
<g fill="none" stroke="#000" stroke-width=".25">
<path d="M45.9 264.6l-.4-.5a1.4 1.4 0 0 0-1.2 .8 1.4 1.4 0 0 0 .2 1.5h.4l.7-.5M46 264.1l-.7 2.6a1 1 0 0 1-1.1 .9l-.2-.2M46.9 264.6l.6-.5h.4a1.39 1.39 0 0 1 .2 1.4 1.39 1.39 0 0 1-1.2 .9 1.11 1.11 0 0 1 0-1.8zM49.4 264.1l-.6 2.3M49.6 265.1l.6 1.3M50.6 264.1l-1.7 1.7M51 264.1l.1 2.3 1.4-2.3M51.1 266.4a1.61 1.61 0 0 1-1.1 1.2M52.5 266.4l.6-2.3 .4 1.8 1.4-1.8-.6 2.3M55.3 266.2l.2-.1 .1 .1-.2 .2zM61.1 266.2l.9-3.5h1.8l-.9 3.5M64.3 264.4l.7-.5h.4a1.42 1.42 0 0 1 .2 1.5 1.42 1.42 0 0 1-1.3 .8 .93 .93 0 0 1-.2-1.3z"/>
<path d="M68.1 264.4l-.4-.5a1.5 1.5 0 0 0-1.2 2.2l.6 .1 .6-.5M68.2 263.9l-.7 2.7a1.07 1.07 0 0 1-1.1 .8l-.2-.2M69 264.6l.8-.7 .6 .2-.4 2.1M69.2 263.9l-.6 2.3"/>
</g>
<text font-size="10.9" x="108.7" y="263.8">ГУИР.468231.001</text>
<text font-size="8.4" x="135.1" y="91">Детали</text>
<text font-size="7.9" x="73" y="268.1">Дата</text>
<g font-size="7.5">
<text x="40.2" y="59.3">ГУИР.468231.001 ЭЗ</text>
<text x="41.6" y="107.6">ГУИР.758724.001</text>
<text x="112.5" y="106.9">Плата печатная</text>
<text x="112.2" y="281.2">Плата</text>
</g>
<g font-size="7.1">
<text x="58.6" y="16.2">Обозначение</text>
<text x="124.5" y="15.9">Наименование</text>
<text x="172.5" y="15.9">Кол.</text>
<text x="185.6" y="13.1">Приме-</text>
<text x="25.4" y="21.2" transform="rotate(-90 25.4 21.2)">Формат</text>
<text x="31.4" y="20.1" transform="rotate(-90 31.4 20.1)">Зона</text>
<text x="39.2" y="20.1" transform="rotate(-90 39.2 20.1)">Поз.</text>
<text x="19" y="51.2">А2</text>
<text x="19.4" y="59.3">А2</text>
<text x="19.4" y="74.8">А4</text>
<text x="19" y="107.2">А2</text>
<text x="186.6" y="146.8">С1-С8</text>
<text x="183.8" y="170.7">С13-С16</text>
<text x="189.4" y="178.9">С17</text>
<text x="186.3" y="194.7">D1-D3</text>
<text x="189.1" y="211">DD1</text>
<text x="111.5" y="243.1">L-914ET</text>
<text x="183.4" y="243.1">HL1-HL8</text>
<text x="111.5" y="251.2">L-914GT</text>
<text x="189.4" y="251.2">HL9</text>
<text x="156.6" y="272.7">Лит.</text>
<text x="171.1" y="272.7">Лист</text>
<text x="186.3" y="272.7">Листов</text>
</g>
<text font-size="6.6" x="164.7" y="297">Формат А4</text>
<text font-size="6.2" x="166.9" y="285.3">гр.610202</text>
<text font-size="5.7" x="185.9" y="18">чание</text>
<text font-size="5.1" x="37.6" y="266.4">№</text>
<g font-size="4.8">
<text x="20.4" y="266.1">Изм</text>
<text x="28.6" y="266.1">Кол.</text>
</g>
<g font-size="4.4">
<text x="29.3" y="3.6">ВЫПОЛНЕНО В СТУДЕНЧЕСКОЙ ВЕРСИИ ПРОГРАММЫ AUTODESK</text>
<text x="206.5" y="73" transform="rotate(90 206.5 73)">ВЫПОЛНЕНО В СТУДЕНЧЕСКОЙ ВЕРСИИ ПРОГРАММЫ AUTODESK</text>
<text x="3.5" y="224.2" transform="rotate(-90 3.5 224.2)">ВЫПОЛНЕНО В СТУДЕНЧЕСКОЙ ВЕРСИИ ПРОГРАММЫ AUTODESK</text>
<text x="180.6" y="293.6" transform="rotate(-180 180.6 293.6)">ВЫПОЛНЕНО В СТУДЕНЧЕСКОЙ ВЕРСИИ ПРОГРАММЫ AUTODESK</text>
</g>
<g font-size="3.9">
<text x="37.8" y="270.9">Шестаков</text>
<text x="38" y="275.6">Дик</text>
</g>
</svg>
